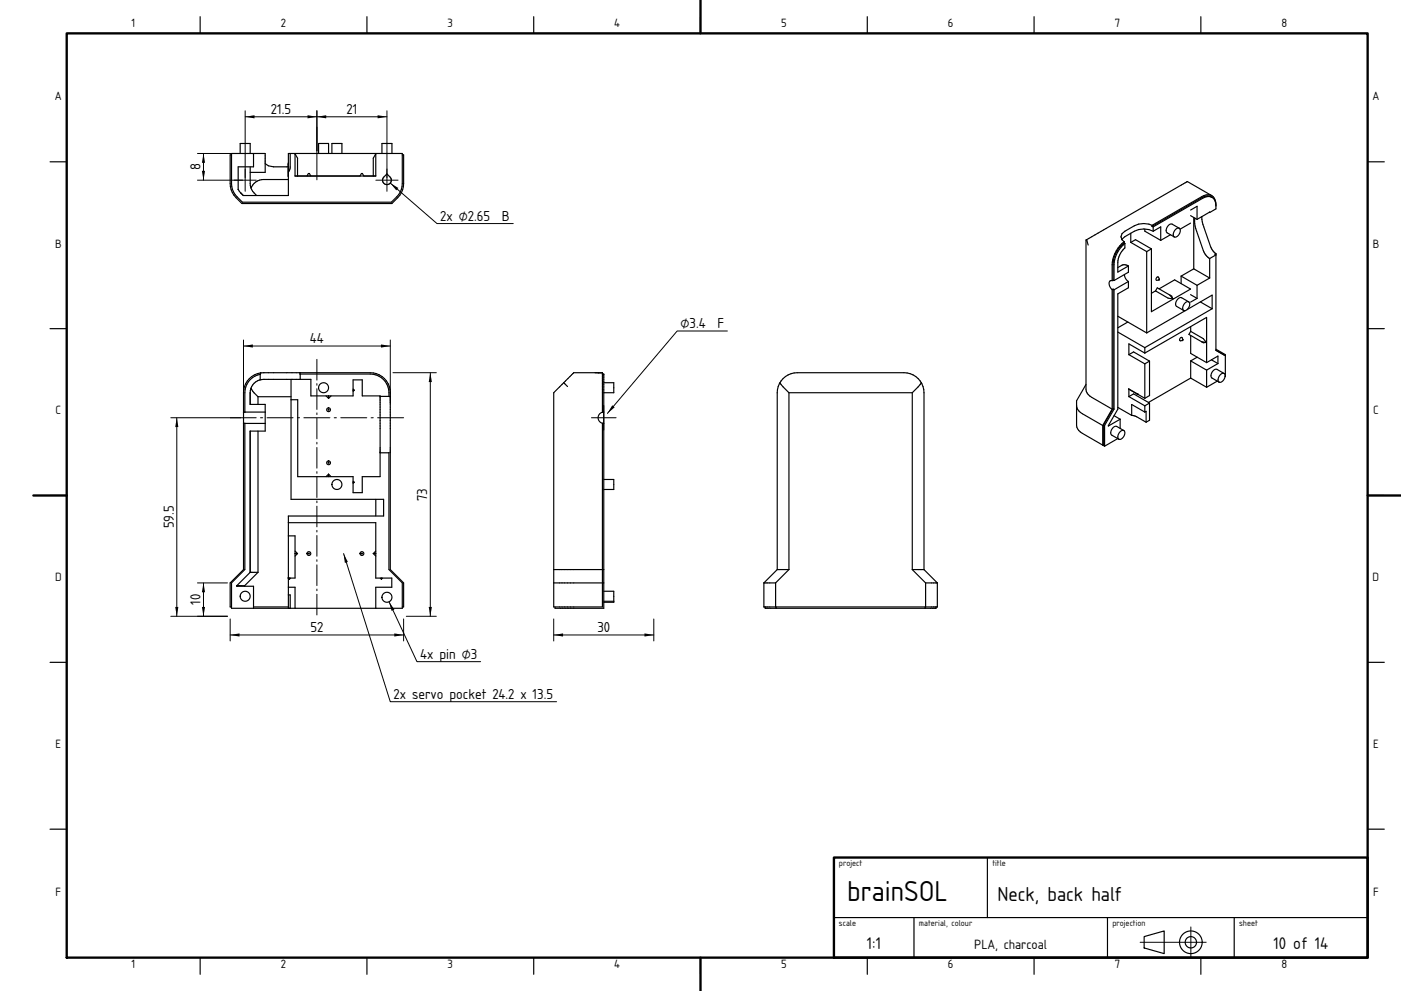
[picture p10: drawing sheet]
<svg xmlns="http://www.w3.org/2000/svg" width="420mm" height="297mm" viewBox="0 0 420 297" stroke-linecap="round" stroke-linejoin="round" font-family="sans-serif">
<g fill="#000">
<path d="M73.5 35l2.8-.5v1zM95 35l2.8-.5v1zM92.2 34.5l2.8 .5-2.8 .5zM113.2 34.5l2.8 .5-2.8 .5zM60.5 51.2h1l-.5 2.8zM61 46l.5 2.8h-1zM117 54.9l2.4 1.4-.6 .8zM73 103.7l2.8-.5v1zM114.2 103.2l2.8 .5-2.8 .5zM129 111.7l.5 2.8h-1zM53 125.2l.5 2.8h-1zM183.5 121.5l.8 .6-2.2 1.8z"/>
<path d="M61 174.7l.5 2.8h-1zM103 165.9l1.3 2.5-.9 .3zM52.5 181.9h1l-.5 2.8zM60.5 181.9h1l-.5 2.8zM69 190.3l2.8-.5v1zM116.6 180.4l1.6 2.3-.8 .4zM118.2 189.8l2.8 .5-2.8 .5zM128.5 181.9h1l-.5 2.8zM166 190.3l2.8-.5v1zM193.2 189.8l2.8 .5-2.8 .5z"/>
</g>
<g fill="none" stroke="#000" stroke-width=".35">
<path d="M60 5v5M110 5v5M160 5v5M210 5v5M260 5v5M310 5v5M360 5v5M15 48.5h5M69.4 46.4h-.4v8.6a7.5 7.5 0 0 0 3.5 6h45a7.5 7.5 0 0 0 3.5-6v-8.6h-.4M72 46v-3h3v3M75 50v5.6l.8 1.8 1.1 1.2M76 46v4h-4.6v6.7l1.5 1.9h13.5v-12.6h34.2v9a7 7 0 0 1-3.3 5.6h-44.6a7 7 0 0 1-3.3-5.6v-9h10.1v5.7h-4.5"/>
<path d="M79.5 49l1 .7 1.5 .3 4.3-.1M86.4 48.8v4M86.4 53.8h-7.4a4 4 0 0 0-3.7 2.6M87 46v4.3l-.6 1.3M88.5 46v6.8h24.2v-6.8M88.5 46.2l.7 1.2v5.4M92 52.8l.4-.8h.4l.4 .8M95.5 46v-3h3v3M99.5 46v-3h3v3M107.9 52.8l.4-.8h.4l.4 .8M112.7 46.2l-.8 1.2v5.4M114.5 46v-3h3v3"/>
<path d="M115.1 53.1l.9-1 .9 1a1.33 1.33 0 0 1 0 1.8 1.33 1.33 0 0 1-1.8 0 1.33 1.33 0 0 1 0-1.8zM362.9 59a3.1 3.1 0 0 0-2.3 .4l-14.9 8.6M363.1 59l.3 .1M363.3 58.6a3.8 3.8 0 0 1 1.2 4l-1.9 1.1M363.3 58.6l-7.4-4.2-30.1 17.4M363.3 58.6a2.9 2.9 0 0 0-3 .3l-14.9 8.6M363.4 59.1a2.69 2.69 0 0 0-3.1 .2l-14.9 8.6M363.4 59.1a2.7 2.7 0 0 1 1.1 2.6M410 48.5h5M325.8 71.8l-.2 .1v44.8a2.9 2.9 0 0 0 1.7 2.4l6.1 3.5M325.8 71.8l.4 1.6M337 72.8a8.9 8.9 0 0 0-3.3 6.4v4.8"/>
<path d="M337 72.4a9.5 9.5 0 0 0-3.6 6.9v4.8M337 72.4v.4M337 72.8l.2 .2M337.2 73a8.9 8.9 0 0 0-3.2 6.3v4.8M337.2 73a2.3 2.3 0 0 1-.9 2.4l-1.1 2.2-.1 3.9 3.2-1.8M338.3 79.7v1.9l-4.3 2.5M338.3 79.7l-1.1-.4a2.82 2.82 0 0 0-2.1 .9M339 69.9v2.7M339 72.6l4.8 2.8M339 72.6l1.4-.8 4.8 2.8M343.2 68.7v.6l4.8 2.7M343.8 75.4v24.4"/>
<path d="M345.2 74.6v18.8l11.7-6.8-4.8-2.7-4.6 2.7M345.2 74.6l-1.4 .8M345.4 67.5a6.1 6.1 0 0 0-5.3 .2l-2.9 1.6-.8 .8a1.69 1.69 0 0 0 .6 2.3M345.4 67.5v.4M345.4 67.9l.3 .1M345.7 68v1.3M345.7 69.3l2.3-1.3v4M345.7 69.3a6.3 6.3 0 0 0-5.6 0l-2.9 1.6-.9 .9M350.9 70.4l-2.9 1.6M353.5 68.4l-2.1-1.2a1.7 1.7 0 0 0-1.5 2.6l2.1 1.2M353.5 68.4a1.7 1.7 0 0 0-1.5 2.6M353.5 68.4a1.73 1.73 0 0 1-1.5 2.6"/>
<path d="M356.9 63l2-1.2v3.9M356.9 66.9l-3.1 1.8M356.9 64.6l2 1.1M357.9 65.2v15.4M358.2 65.4v1.6l.3 1.5 2.2 6.6a4.8 4.8 0 0 0 1.9 2.4M360.3 64.9l.3 2.4 2.3 6.6 .6 1 1 1.2M362.5 63.6l.1 .1M362.6 63.7l-3.7 2M362.6 77.5v5.8M364.5 76.1h.1M364.5 76.1v28.9l2.8 1.6M364.5 76.1l-.3 .1 .3 .2-1.9 1.1"/>
<path d="M15 98.5h5M333.4 84.1a.8 .8 0 0 0-.9 .3 .8 .8 0 0 0 0 .9l.9 1.5M333.4 86.8v35.8M333.7 86.7l.3 .2M333.7 86.7v35.8M333.7 86.7l-.3 .1M333.7 84l.3 .1M333.7 84l-.3 .1M334 86.9v35.7M335.1 99.5l8.1 4.7M335.1 94.8l8.7 5M337.1 82.3a2.66 2.66 0 0 0 1.2 2.1"/>
<path d="M338.1 96.5l-3 1.7M338.3 84.4v1.8l-3.2 1.9v34.5l-2.8 5.1 3.5-2.1M338.3 84.4l-4.3 2.5M346.4 87.2l3.8 2.2 1.3 .2M346.4 87.2l.5-.9 4.4 2.5 .3 .7M346.4 87.2l-1.2 .7M347.6 83.7l-.3-.6a.53 .53 0 0 0-.6 .2 .53 .53 0 0 0 .1 .7l.6-.1M347.6 83.7l-.2 .2M350.7 88.4l.9 1.1M351.6 89.5l-.1 .1M351.6 89.5h.1M354.1 82.8l4.8 2.7"/>
<path d="M354.1 82.8v2.2M355.3 93.1l-11.5 6.7M356.4 90.5l-2.2-1.3a1.7 1.7 0 0 0-1.5 2.6l2.2 1.3M356.4 90.5a1.7 1.7 0 0 0-1.5 2.6M356.4 90.5a1.73 1.73 0 0 1-1.5 2.6M356.9 88.3l2 1.1M357 99.3l3.7 2.2 .9 1.1M357 99.3l-.6 .9 4.3 2.5 .9-.1M357 97.9v1.4M357.9 80.6l4.7 2.7M357.9 80.6l-3.8 2.2M358.9 85.5v3.9"/>
<path d="M358.9 89.4l-2 1.2M359.8 90.5l3.6 2M362.6 83.3l-3.7 2.2M363.4 92.5l-20.2 11.7M363.4 92.5v-4.1l-7.5 4.4M410 98.5h5M75.3 116.3a6 6 0 0 0 2 2.6M77.3 118.9h9.9M77.3 118.9v2.3M78 112.2a5.6 5.6 0 0 0-4.6 5.5v5.8M78 112.2v1.6M78.1 111.8l32.9-.1a6 6 0 0 1 6 6v53l4 4v7.2h-.4"/>
<path d="M78.1 111.8a6 6 0 0 0-5.1 5.9v5.8M78.1 111.8l-.1 .4M87.2 119.8h2.1v23.1h16.5v4.7h2.8v-4.7h5.3v-24.2h-5.3v-4.8h-2.8v4.8h-12.6v-5h-14.2a4 4 0 0 0-4 4v3.5h4.5v2.3M87.2 113.7v36h27.8v5h-28.6v27.6M89.9 111.7v.4h21.1a5.7 5.7 0 0 1 5.6 6.7M90 112.1v1.6M97.7 118.7l.8 .7M98.4 118.7h.1M98.5 118.7v.7M98.6 118.7h-.1M99.3 118.7l-.8 .7M105.8 116.6l.4 .3"/>
<path d="M105.8 116.9h.1M105.9 116.9h.3M105.9 116.9l-.1 .1M106.2 116.9l-.4 .4M113.9 118.8h3.1M169 114.7l1.1 1.1M178.4 111.7l2.2 .1M180.6 112.1h.4v70.2h-14.6v-.4M180.6 112.2h.4M181 114.7h3v3h-3M233.8 114.7l2.7 3M236.5 117.7h37"/>
<path d="M236.5 117.7v53M273.5 117.7v53M276.2 114.7l-2.7 3M325.6 115.2l-2.9 4.9v7.3a2.9 2.9 0 0 0 1.8 2.5l6.6 3.8M338.4 116.7v2.2M338.4 118.9l1.4-.9 4.8 2.8M338.4 106.3l1.4-.8 4.8 2.7M338.4 118.9l4.8 2.7M338.4 106.3l4.8 2.7M340.9 118.1l.3 .1M341.1 118.1l.1 .1M341.1 118.2l.2 .1"/>
<path d="M341.2 118.2l-2.9-1.6 4.9 2.8M343.2 105.8l18.5-10.7v13.6M343.2 104.2v1.6M343.2 109v10.4M343.2 105.8l-4.8-2.7v3.2M344.6 108.2v10.4l-1.4 .8M344.6 108.2l-1.4 .8M354.6 101.8l-.2-.6a.53 .53 0 0 0-.7 .2 .53 .53 0 0 0 .2 .7h.6M354.6 101.8l-.1 .3M357 113.3l4.7 2.8M357 113.3l-12.7 7.3M357 108.2l4.7 2.7"/>
<path d="M357 100.5v5.4l4.7 2.8M357 108.2v5.1M358.9 107l-1.9 1.2M360.2 102.4l1.3 .2M361.5 102.6h.1M361.6 102.6h.1M361.6 102.6h-.1M361.7 110.9v5.2M361.7 108.7l3.4-2v2.3M363.2 107.8l1.9 1.2M364.5 104.7l2.8 1.6v6.6M364.9 114.2l-3.2 1.9"/>
<path d="M365.1 109l-3.4 1.9M367 111.9l-2.2-1.2a1.7 1.7 0 0 0-1.5 2.6l2.2 1.2M367 111.9a1.7 1.7 0 0 0-1.5 2.6M367 111.9a1.73 1.73 0 0 1-1.5 2.6M73 123.5v3.4M73 126.9h6.5M73 126.9v43.8l-4 4v7.2h.4M73.4 126.9h.1M73.4 123.5h.1M73.4 126.9v43.8l-4 4v7.6h51.2v-7.6l-4-4v-35M77.3 129.2v42.3M79.5 123.5v3.4"/>
<path d="M79.5 126.9v2.3h-4.5v42.3M79.5 123.5h-6.5M113.9 135.7h2.7M180.6 126.9h.4M180.6 123.5a1.7 1.7 0 0 0-1.3 1.7 1.7 1.7 0 0 0 1.3 1.7M180.6 123.5v-11.8h-8.6l-6 6v64.2h14.6v-55M181 123.5h-.4M322.7 121.6a2.9 2.9 0 0 0 1.8 2.4l6.1 3.5M330.9 127.4l.2 .1M330.9 127.4v5.8l-.3 .2v-5.9M331.1 127.5v6.2M333.4 122.6l-2.8 4.9"/>
<path d="M333.7 122.5l.3 .1M333.7 122.5l-2.8 4.9M334 122.6l-2.9 4.9M334 124.6l1.8 1M335.1 131.4l-4 2.3M335.1 122.1l4.2 2.4M335.8 125.6v2.8M336.9 129l-2.1-1.2a1.7 1.7 0 0 0-1.5 2.6l2.1 1.2M336.9 129a1.7 1.7 0 0 0-1.5 2.6M336.9 129a1.73 1.73 0 0 1-1.5 2.6M339.3 124.5h.1M339.3 124.5l1.2 .3 3.1 1.7"/>
<path d="M343.2 121.6v1.9M343.2 123.5l.4-.2v3.2M343.2 123.5l-3.9-2.3v3.3M344.6 120.8v5.1l-1 .6M344.6 120.8l-1.4 .8M15 148.5h5M86.4 156.6h26.3v16.6h4.8v2.8h-4.8v6.3M98.5 142.1l-.8 .8M98.5 142.1v.7M98.5 142.8l-.1 .1M98.5 142.8l.1 .1M98.5 142.1l.8 .8"/>
<path d="M105.8 144.2l.4 .4M105.8 144.5l.1 .1M105.9 144.6h.3M105.9 144.6h-.1M106.2 144.6l-.4 .3M112.7 149.7v5M181 143.7h3v3h-3M410 148.5h5M71 175.5v.2h5v6.6M71 175.5h2.3M73.3 175.5v.2M75 171.5l-4 4"/>
<path d="M75 171.5h2.3M77.3 171.5l-4 4M86.4 176h2.1v6.3M86.4 160.6h2.1v12.6h-2.1M86.4 178.3h.6v4M86.4 173.2l.4 .4M86.7 173.2l.1 .1M86.8 173.3v.3M86.8 173.2v.1M87.1 173.2l-.3 .4M88.5 165.1l.7 .8M88.5 165.8v.1"/>
<path d="M88.5 165.9h.7M88.5 165.9v.1M89.2 165.9l-.7 .8M111.9 165.9l.8 .8M111.9 165.9h.7M112.6 165.9l.1 .1M112.7 165.1l-.8 .8M112.7 165.8l-.1 .1M114 173.2l.3 .4M114.3 173.2v.1M114.3 173.3v.3M114.4 173.2l-.1 .1"/>
<path d="M114.7 173.2l-.4 .4M166 174.7h15M166 170.7h15M181 177.2h3v3M229 174.7v7.2h52v-7.2M229 174.7h3.5M232.5 174.7v7.2M233 170.7v-53a6 6 0 0 1 6-6h32a6 6 0 0 1 6 6v53M233 170.7h3.5M233 170.7l-4 4M236.5 170.7l-4 4M273.5 170.7h3.5"/>
<path d="M273.5 170.7l4 4M277 170.7l4 4M277.5 174.7h3.5M277.5 174.7v7.2M15 198.5h5M76 181.9h10.4M181 180.2h3M184 180.2v.3h-3M229.4 181.9v.4h51.2v-.4M232.7 181.9v.4M277.3 181.9v.4M410 198.5h5"/>
<path d="M15 248.5h5M296 257v18M410 248.5h5M250 275h160M274 275v12M332 275v12M370 275v12M60 287v5M110 287v5M160 287v5M210 287v5M260 287v5"/>
<path d="M310 287v5M343 280.7l6-1.7v6.8l-6-1.7zM360 287v5"/>
<circle cx="97" cy="116.2" r="1.5"/>
<circle cx="98.5" cy="138.7" r=".57"/>
<circle cx="98.5" cy="122.8" r=".57"/>
<circle cx="98.5" cy="138.7" r=".15"/>
<circle cx="98.5" cy="122.8" r=".15"/>
<circle cx="101" cy="145.2" r="1.5"/>
<circle cx="73.5" cy="178.7" r="1.5"/>
<circle cx="92.6" cy="165.9" r=".15"/>
<circle cx="92.6" cy="165.9" r=".57"/>
<circle cx="108.5" cy="165.9" r=".57"/>
<circle cx="108.5" cy="165.9" r=".15"/>
<circle cx="116" cy="179" r="1.5"/>
<circle cx="357" cy="282.4" r="3.4"/>
<circle cx="357" cy="282.4" r="1.7"/>
</g>
<g fill="none" stroke="#000" stroke-width=".3">
<path d="M73.5 35h42.5M73.5 33.2v24.1M95 33.2v20.7M116 33.2v24.1M59.2 54h17.6M59.2 46h13.5M61 46v8M87.1 46h15.8M112.7 54h6.6M117 54.9l14 12.1h22.9M218.1 99.2h-15.1l-20.9 24.7M73 101.9v19"/>
<path d="M73 103.7h44M95 107.7v6.2M95 114.9v.6M95 116.5v6.2M117 101.9v19M117.8 111.7h13M129 111.7v73M51.2 125.2h25.6M53 125.2v59.5M78.1 125.2h.7M80.1 125.2h7.7M89.2 125.2h.6"/>
<path d="M91.1 125.2h7.8M95 123.7v.6M95 125.3v6.2M95 132.5v.6M95 134.1v6.2M100.2 125.2h.7M102.1 125.2h7.8M111.3 125.2h.6M113.2 125.2h7.8M177.3 125.2h7.4M181 121.5v7.4M95 141.3v.6"/>
<path d="M95 142.9v6.2M95 150.1v.6M95 151.7v6.2M95 158.9v.6M59.2 174.7h9M61 174.7v10M95 160.5v6.2M95 167.7v.6M95 169.3v6.2M95 176.5v.6M95 178.1v6.2M103 165.9l14 44.4h49.9"/>
<path d="M51.2 184.7h17M69 185.5v6.6M69 190.3h52M116.6 180.4l8.4 17.9h19.1M121 185.5v6.6M121.8 184.7h9M166 190.3h30M166 185.5v6.6M196 185.5v6.6M357 277.8v9.2M341.8 282.4h19.8"/>
</g>
<path d="M20 10h390v277h-390zM210 0v10M10 148.5h10M410 148.5h10M250 257h160v30h-160zM210 287v10" fill="none" stroke="#000" stroke-width=".7"/>
<text font-size="8.1" x="254" y="270">brainSOL</text>
<text font-size="5.7" x="299" y="270">Neck, back half</text>
<g font-size="4.7">
<text x="259.9" y="284.4">1:1</text>
<text x="381.8" y="284.4">10 of 14</text>
</g>
<g font-size="4.1">
<text x="81.2" y="34.1">21.5</text>
<text x="103.9" y="34.1">21</text>
<text x="60.1" y="51" transform="rotate(-90 60.1 51)">8</text>
<text x="132" y="66.1">2x ⌀2.65</text>
<text x="150.5" y="66.1">B</text>
<text x="204" y="98.3">⌀3.4</text>
<text x="215.1" y="98.3">F</text>
<text x="92.9" y="102.8">44</text>
<text x="128.1" y="150.1" transform="rotate(-90 128.1 150.1)">73</text>
<text x="52.1" y="158.4" transform="rotate(-90 52.1 158.4)">59.5</text>
<text x="60.1" y="181.3" transform="rotate(-90 60.1 181.3)">10</text>
<text x="93" y="189.4">52</text>
<text x="179.1" y="189.4">30</text>
<text x="126" y="197.4">4x pin ⌀3</text>
<text x="118" y="209.4">2x servo pocket 24.2 x 13.5</text>
</g>
<text font-size="3.8" x="292.1" y="284.4">PLA, charcoal</text>
<g font-size="3.4">
<text x="39.4" y="8.2">1</text>
<text x="84.2" y="8.2">2</text>
<text x="134.2" y="8.2">3</text>
<text x="184.1" y="8.2">4</text>
<text x="234.2" y="8.2">5</text>
<text x="284.2" y="8.2">6</text>
<text x="334.2" y="8.2">7</text>
<text x="384.1" y="8.2">8</text>
<text x="16.5" y="30">A</text>
<text x="411.5" y="30">A</text>
<text x="16.5" y="74.2">B</text>
<text x="411.5" y="74.2">B</text>
<text x="16.7" y="124.2">C</text>
<text x="411.7" y="124.2">C</text>
<text x="16.5" y="174.2">D</text>
<text x="411.5" y="174.2">D</text>
<text x="16.7" y="224.2">E</text>
<text x="411.7" y="224.2">E</text>
<text x="16.7" y="268.5">F</text>
<text x="411.7" y="268.5">F</text>
<text x="39.4" y="290.2">1</text>
<text x="84.2" y="290.2">2</text>
<text x="134.2" y="290.2">3</text>
<text x="184.1" y="290.2">4</text>
<text x="234.2" y="290.2">5</text>
<text x="284.2" y="290.2">6</text>
<text x="334.2" y="290.2">7</text>
<text x="384.1" y="290.2">8</text>
</g>
<g font-size="2.4">
<text x="251.5" y="259.6">project</text>
<text x="297.5" y="259.6">title</text>
<text x="251.5" y="277.6">scale</text>
<text x="275.5" y="277.6">material, colour</text>
<text x="333.5" y="277.6">projection</text>
<text x="371.5" y="277.6">sheet</text>
</g>
</svg>
